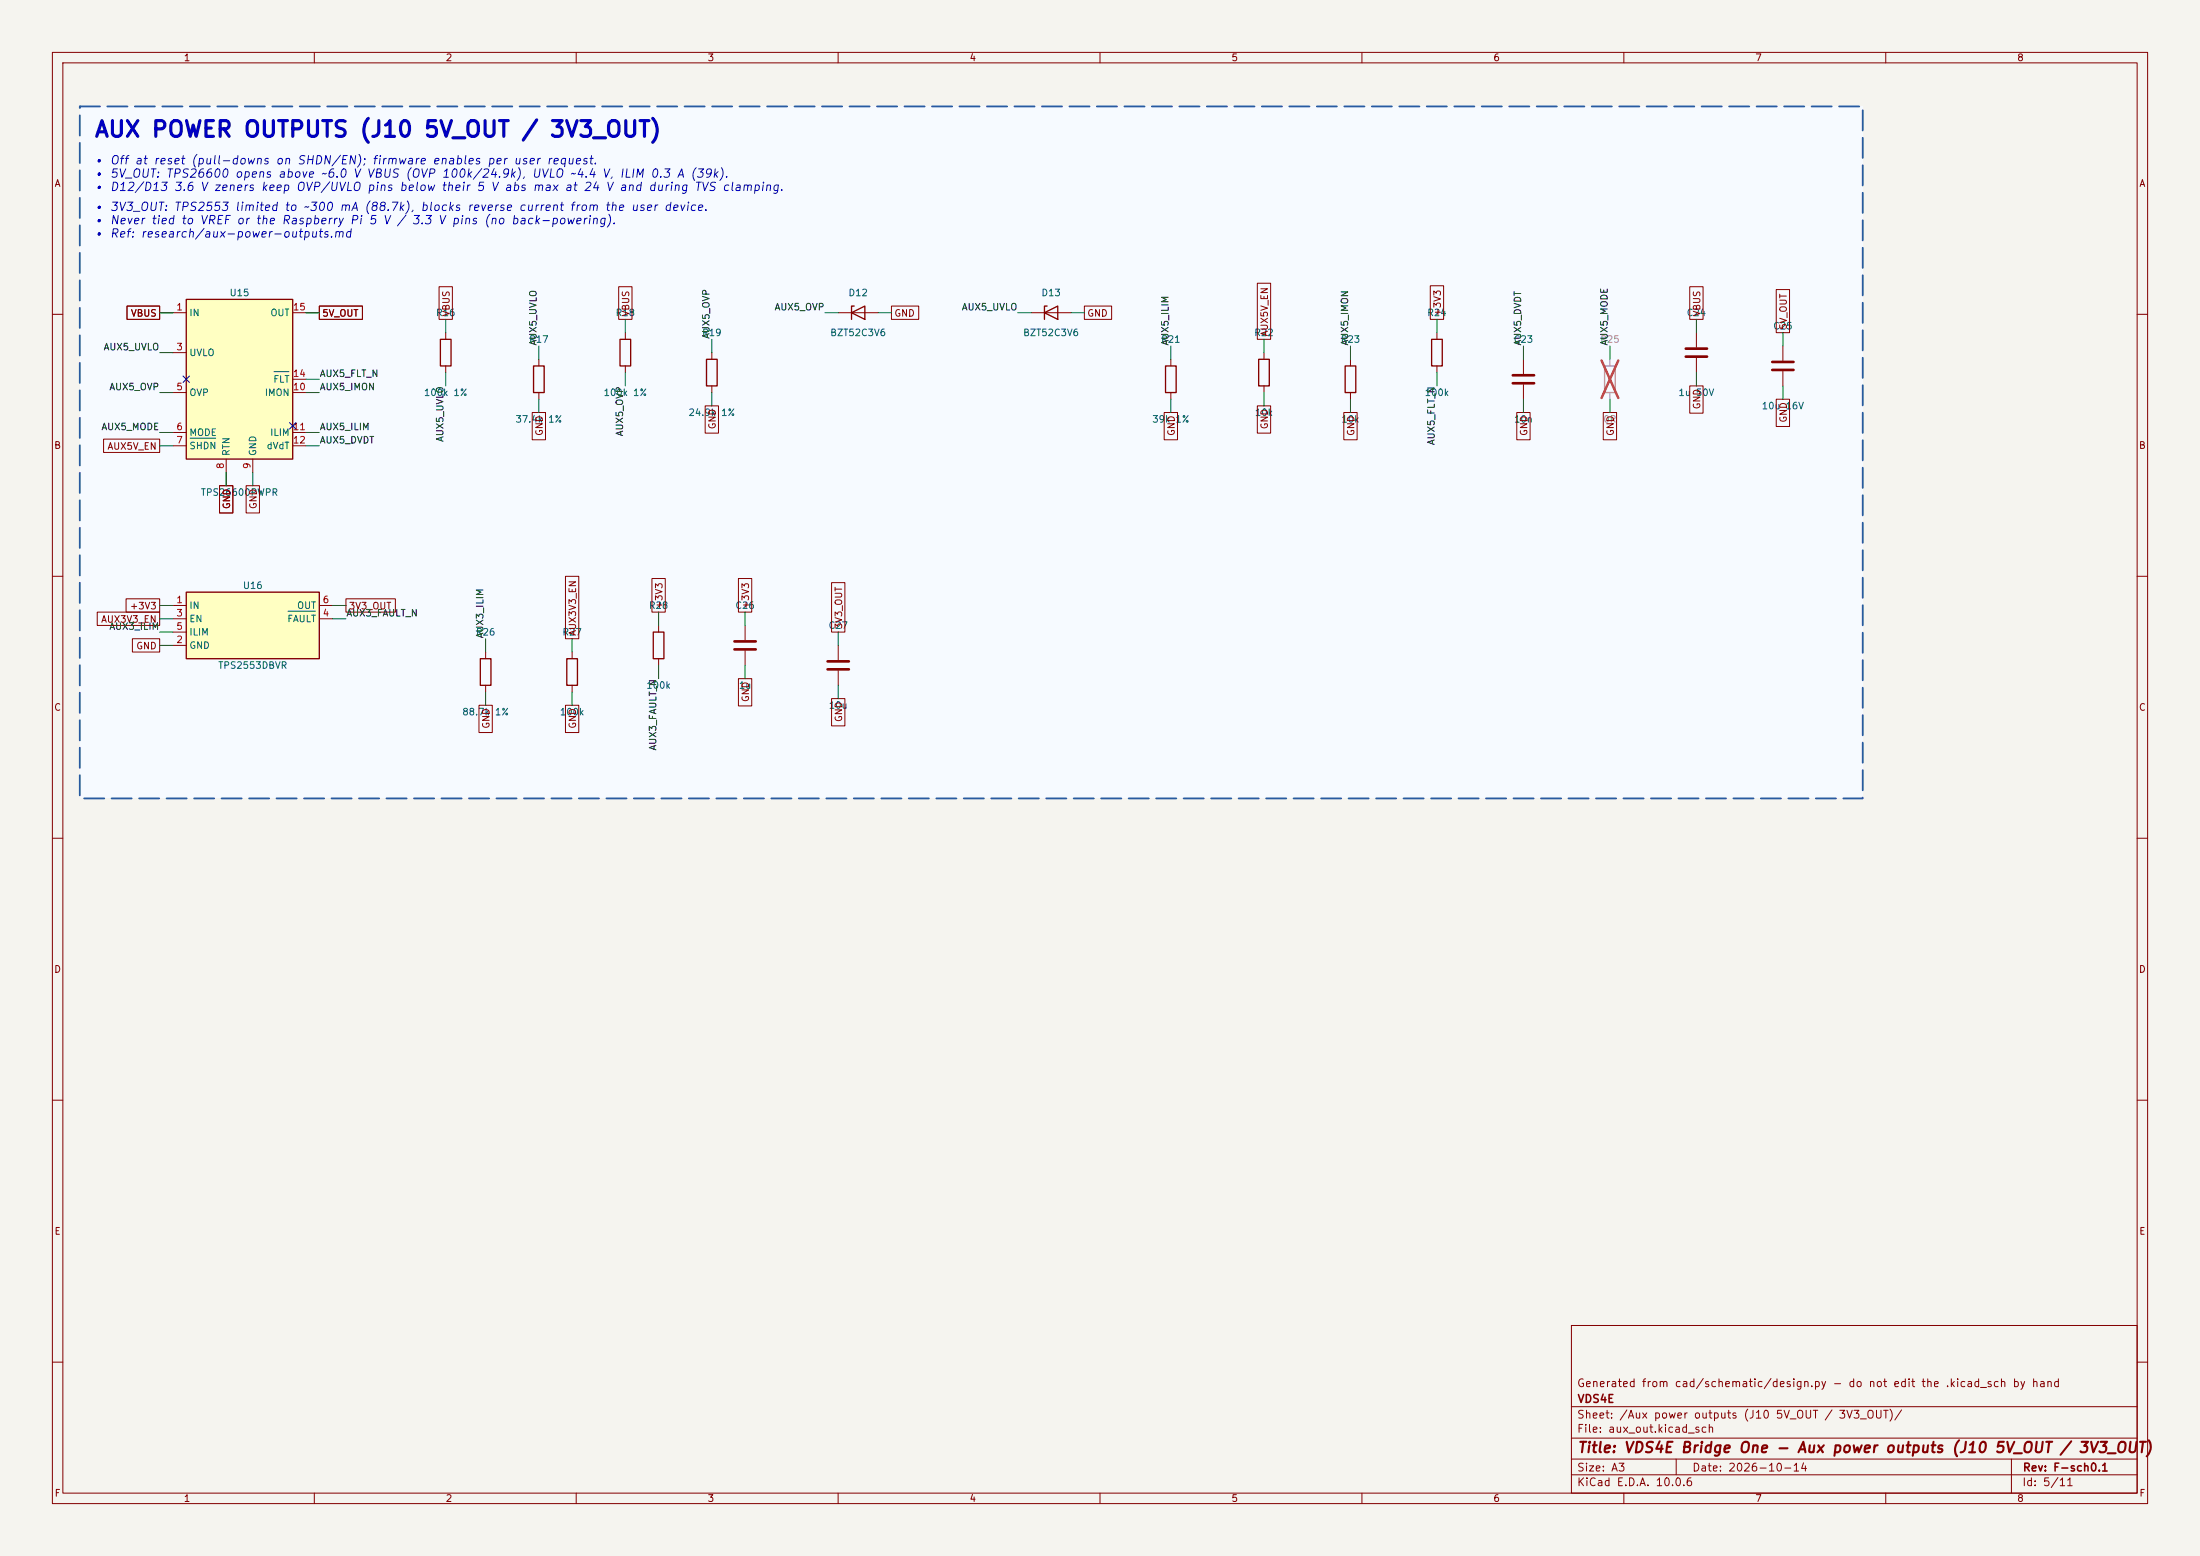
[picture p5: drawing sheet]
<svg xmlns="http://www.w3.org/2000/svg" width="420mm" height="297mm" viewBox="0 0 420 297" stroke-linecap="round" stroke-linejoin="round" font-family="sans-serif">
<path d="M0 0h420v297h-420z" fill="#f5f4ef" stroke="#f5f4ef" stroke-width=".19"/>
<g fill="none" stroke="#840000" stroke-width=".19">
<path d="M10 10h400v277h-400zM12 12h396v273h-396zM60 10v2M110 10v2M160 10v2M210 10v2M260 10v2M310 10v2M360 10v2M10 60h2M408 60h2M10 110h2"/>
<path d="M408 110h2M10 160h2M408 160h2M10 210h2M408 210h2M300 253h108v32h-108zM10 260h2M300 278.5h108M300 274.5h108M300 268.5h108M320 278.5v3M384 278.5v6.5"/>
<path d="M408 260h2M60 285v2M110 285v2M160 285v2M210 285v2M260 285v2M300 281.5h108M310 285v2M360 285v2"/>
</g>
<path d="M15.2 20.3h340.4v132.1h-340.4z" fill="#f6faff"/>
<path d="M84.1 64.8h2v5.1h-2zM101.9 69.9h2v5h-2zM222.5 69.9h2v5h-2zM240.3 68.6h2v5.1h-2zM256.8 69.9h2v5h-2zM273.3 64.8h2v5.1h-2zM91.7 125.7h2v5.1h-2zM108.2 125.7h2v5.1h-2zM124.7 120.7h2v5h-2z" fill="none" stroke="#840000" stroke-width=".25"/>
<g fill="none" stroke="#840000" stroke-width=".19">
<path d="M85.1 63.5v1.3M85.1 69.9v1.2M102.9 68.6v1.3M102.9 74.9v1.3M223.5 68.6v1.3M223.5 74.9v1.3M241.3 67.3v1.3M241.3 73.7v1.2M257.8 68.6v1.3M257.8 74.9v1.3M274.3 63.5v1.3M274.3 69.9v1.2"/>
<path d="M290.8 68.6v2.8M290.8 73.4v2.8M323.8 63.5v2.8M323.8 68.3v2.8M125.7 119.4v1.3M142.2 119.4v2.8M92.7 124.5v1.2M92.7 130.8v1.3M109.2 124.5v1.2M109.2 130.8v1.3M125.7 125.7v1.3M142.2 124.2v2.8"/>
</g>
<path d="M288.8 71.6h4.1M288.8 73.2h4.1M321.8 66.5h4.1M321.8 68.1h4.1M140.2 122.4h4.1M140.2 124h4.1" fill="none" stroke="#840000" stroke-width=".51"/>
<path d="M306.3 69.9h2.1v5h-2.1z" fill="none" stroke="#9c9b98" stroke-width=".25"/>
<path d="M307.3 68.6v1.3M307.3 74.9v1.3" fill="none" stroke="#9c9b98" stroke-width=".19"/>
<path d="M305.7 68.8l3.2 7.2M308.9 68.8l-3.2 7.2" fill="none" stroke="#e12e31" stroke-width=".46"/>
<path d="M35.6 113h25.4v12.7h-25.4z" fill="#ffffc2"/>
<path d="M118.4 64.8h2v5.1h-2zM134.9 68.6h2v5.1h-2zM35.6 113h25.4v12.7h-25.4z" fill="none" stroke="#840000" stroke-width=".25"/>
<path d="M119.4 63.5v1.3M119.4 69.9v1.2M135.9 67.3v1.3M135.9 73.7v1.2M33 115.6h2.6M33 118.1h2.6M61 115.6h2.5M61 118.1h2.5M33 123.2h2.6M33 120.7h2.6" fill="none" stroke="#840000" stroke-width=".19"/>
<path d="M55 116.7h5.2" fill="none" stroke="#006464" stroke-width=".19"/>
<path d="M35.6 57.2h20.3v30.4h-20.3z" fill="#ffffc2"/>
<path d="M35.6 57.2h20.3v30.4h-20.3zM162.6 59.7l2.5-1.3v2.6zM163.1 58.4h-.5v2.6M199.4 59.7l2.5-1.3v2.6zM199.9 58.4h-.5v2.6" fill="none" stroke="#840000" stroke-width=".25"/>
<g fill="none" stroke="#840000" stroke-width=".19">
<path d="M24.2 58.4h6.3v2.6h-6.3zM33 59.7h2.6M55.9 59.7h2.5M61 58.4h8.2v2.6h-8.2zM83.8 54.7h2.6v6.3h-2.6zM118.1 54.7h2.6v6.3h-2.6zM160 59.7h7.6M170.2 58.4h5.2v2.6h-5.2zM196.8 59.7h7.7M207 58.4h5.2v2.6h-5.2zM240 54.1h2.6v10.7h-2.6zM273 54.5h2.6v6.5h-2.6z"/>
<path d="M322.6 54.7h2.5v6.3h-2.5zM339.1 55.3h2.5v8.2h-2.5zM33 67.3h2.6M33 74.9h2.6M55.9 74.9h2.5M55.9 72.4h2.5M101.6 78.7h2.5v5.2h-2.5zM134.6 77.5h2.6v5.2h-2.6zM222.2 78.7h2.6v5.2h-2.6zM240 77.5h2.6v5.2h-2.6zM256.5 78.7h2.6v5.2h-2.6zM289.6 78.7h2.5v5.2h-2.5z"/>
<path d="M306.1 78.7h2.5v5.2h-2.5zM322.6 73.7h2.5v5.2h-2.5zM339.1 76.2h2.5v5.2h-2.5zM340.4 66v2.8M340.4 70.9v2.8M19.8 83.8h10.7v2.6h-10.7zM33 82.6h2.6M33 85.1h2.6M41.9 92.7h2.6v5.2h-2.6zM43.2 87.6v2.6M47 92.7h2.5v5.2h-2.5zM48.3 87.6v2.6"/>
<path d="M55.9 82.6h2.5M55.9 85.1h2.5M18.6 116.8h11.9v2.6h-11.9zM24.1 114.3h6.4v2.5h-6.4zM66 114.3h9.5v2.5h-9.5zM107.9 110h2.6v11.9h-2.6zM124.5 110.4h2.5v6.4h-2.5zM141 110.4h2.5v6.4h-2.5zM158.7 111.2h2.6v9.5h-2.6zM25.3 121.9h5.2v2.6h-5.2zM91.4 134.6h2.6v5.2h-2.6zM107.9 134.6h2.6v5.2h-2.6z"/>
<path d="M141 129.5h2.5v5.2h-2.5zM158.7 133.4h2.6v5.2h-2.6zM160 123.2v2.8M160 128v2.8"/>
</g>
<path d="M52.3 70.9h2.8M36.3 83.6h4.9" fill="none" stroke="#006464" stroke-width=".19"/>
<path d="M338.3 69.1h4.1M338.3 70.6h4.1M158 126.2h4.1M158 127.8h4.1" fill="none" stroke="#840000" stroke-width=".51"/>
<g fill="none" stroke="#009600" stroke-width=".19">
<path d="M30.5 59.7h2.5M58.4 59.7h2.6M157.5 59.7h2.5M167.6 59.7h2.6M194.3 59.7h2.5M204.5 59.7h2.5M30.5 67.3h2.5M30.5 74.9h2.5M58.4 72.4h2.6M58.4 74.9h2.6M85.1 61v2.5M85.1 71.1v2.6"/>
<path d="M102.9 66v2.6M102.9 76.2v2.5M119.4 61v2.5M119.4 71.1v2.6M135.9 64.8v2.5M135.9 74.9v2.6M223.5 66v2.6M223.5 76.2v2.5M241.3 64.8v2.5M241.3 74.9v2.6M257.8 66v2.6M257.8 76.2v2.5"/>
<path d="M274.3 61v2.5M274.3 71.1v2.6M290.8 66v2.6M290.8 76.2v2.5M307.3 66v2.6M307.3 76.2v2.5M323.8 61v2.5M323.8 71.1v2.6M340.4 63.5v2.5M340.4 73.7v2.5M30.5 85.1h2.5M30.5 82.6h2.5"/>
<path d="M43.2 90.2v2.5M48.3 90.2v2.5M58.4 85.1h2.6M58.4 82.6h2.6M30.5 118.1h2.5M30.5 115.6h2.5M63.5 118.1h2.5M63.5 115.6h2.5M125.7 116.8v2.6M142.2 116.8v2.6M30.5 120.7h2.5M30.5 123.2h2.5"/>
<path d="M92.7 121.9v2.6M92.7 132.1v2.5M109.2 121.9v2.6M109.2 132.1v2.5M125.7 127v2.5M142.2 127v2.5M160 120.7v2.5M160 130.8v2.6"/>
</g>
<path d="M35 71.8l1.2 1.2M36.2 71.8l-1.2 1.2M55.3 80.7l1.2 1.2M56.5 80.7l-1.2 1.2" fill="none" stroke="#000084" stroke-width=".19"/>
<path d="M15.2 20.3h340.4v132.1h-340.4z" fill="none" stroke="#285aa0" stroke-width=".35" stroke-dasharray="3.8 1.4"/>
<text font-size="3" fill="#0000c2" x="17.9" y="26.9">AUX POWER OUTPUTS (J10 5V_OUT / 3V3_OUT)</text>
<text font-size="2" fill="#840000" x="301" y="277.8">Title: VDS4E Bridge One - Aux power outputs (J10 5V_OUT / 3V3_OUT)</text>
<g font-size="1.6" fill="#0000c2">
<text x="17.7" y="31.8">• Off at reset (pull-downs on SHDN/EN); firmware enables per user request.</text>
<text x="17.7" y="34.3">• 5V_OUT: TPS26600 opens above ~6.0 V VBUS (OVP 100k/24.9k),</text>
<text x="101.4" y="34.3">UVLO ~4.4 V,</text>
<text x="118.1" y="34.3">ILIM 0.3 A (39k).</text>
<text x="17.7" y="36.9">• D12/D13 3.6 V zeners keep OVP/UVLO pins below their 5 V abs max at 24 V and during TVS clamping.</text>
<text x="17.7" y="40.7">• 3V3_OUT: TPS2553 limited to ~300 mA (88.7k),</text>
<text x="80.1" y="40.7">blocks reverse current from the user device.</text>
<text x="17.7" y="43.2">• Never tied to VREF or the Raspberry Pi 5 V / 3.3 V pins (no back-powering).</text>
<text x="17.7" y="45.8">• Ref: research/aux-power-outputs.md</text>
</g>
<g font-size="1.5" fill="#840000">
<text x="300.9" y="265.1">Generated from cad/schematic/design.py - do not edit the .kicad_sch by hand</text>
<text x="301" y="268.1">VDS4E</text>
<text x="300.9" y="273.8">File: aux_out.kicad_sch</text>
<text x="300.9" y="271.1">Sheet: /Aux power outputs (J10 5V_OUT / 3V3_OUT)/</text>
<text x="300.9" y="281.2">Size: A3</text>
<text x="322.9" y="281.2">Date: 2026-10-14</text>
<text x="386" y="281.2">Rev: F-sch0.1</text>
<text x="300.9" y="284">KiCad E.D.A. 10.0.6</text>
<text x="385.9" y="284">Id: 5/11</text>
</g>
<g font-size="1.3" fill="#840000">
<text x="35" y="12">1</text>
<text x="85" y="12">2</text>
<text x="135" y="12">3</text>
<text x="185" y="12">4</text>
<text x="235" y="12">5</text>
<text x="285" y="12">6</text>
<text x="335" y="12">7</text>
<text x="385" y="12">8</text>
<text x="10.3" y="36">A</text>
<text x="408.3" y="36">A</text>
<text x="24.9" y="60.7">VBUS</text>
<text x="61.4" y="60.7">5V_OUT</text>
<text x="86.1" y="60.5" transform="rotate(-90 86.1 60.5)">VBUS</text>
<text x="120.4" y="60.5" transform="rotate(-90 120.4 60.5)">VBUS</text>
<text x="170.6" y="60.7">GND</text>
<text x="207.5" y="60.7">GND</text>
<text x="242.4" y="64.3" transform="rotate(-90 242.4 64.3)">AUX5V_EN</text>
<text x="275.4" y="60.5" transform="rotate(-90 275.4 60.5)">+3V3</text>
<text x="324.9" y="60.5" transform="rotate(-90 324.9 60.5)">VBUS</text>
<text x="341.4" y="63.1" transform="rotate(-90 341.4 63.1)">5V_OUT</text>
<text x="103.9" y="83.3" transform="rotate(-90 103.9 83.3)">GND</text>
<text x="136.9" y="82" transform="rotate(-90 136.9 82)">GND</text>
<text x="224.6" y="83.3" transform="rotate(-90 224.6 83.3)">GND</text>
<text x="242.4" y="82" transform="rotate(-90 242.4 82)">GND</text>
<text x="258.9" y="83.3" transform="rotate(-90 258.9 83.3)">GND</text>
<text x="291.9" y="83.3" transform="rotate(-90 291.9 83.3)">GND</text>
<text x="308.4" y="83.3" transform="rotate(-90 308.4 83.3)">GND</text>
<text x="324.9" y="78.2" transform="rotate(-90 324.9 78.2)">GND</text>
<text x="341.4" y="80.8" transform="rotate(-90 341.4 80.8)">GND</text>
<text x="10.2" y="86">B</text>
<text x="20.4" y="86.1">AUX5V_EN</text>
<text x="408.2" y="86">B</text>
<text x="44.2" y="97.3" transform="rotate(-90 44.2 97.3)">GND</text>
<text x="49.3" y="97.3" transform="rotate(-90 49.3 97.3)">GND</text>
<text x="19.2" y="119.2">AUX3V3_EN</text>
<text x="24.7" y="116.6">+3V3</text>
<text x="66.5" y="116.6">3V3_OUT</text>
<text x="126.8" y="116.4" transform="rotate(-90 126.8 116.4)">+3V3</text>
<text x="143.3" y="116.4" transform="rotate(-90 143.3 116.4)">+3V3</text>
<text x="25.9" y="124.2">GND</text>
<text x="110.3" y="121.5" transform="rotate(-90 110.3 121.5)">AUX3V3_EN</text>
<text x="161.1" y="120.2" transform="rotate(-90 161.1 120.2)">3V3_OUT</text>
<text x="10.2" y="136">C</text>
<text x="143.3" y="134.1" transform="rotate(-90 143.3 134.1)">GND</text>
<text x="161.1" y="137.9" transform="rotate(-90 161.1 137.9)">GND</text>
<text x="408.2" y="136">C</text>
<text x="93.8" y="139.2" transform="rotate(-90 93.8 139.2)">GND</text>
<text x="110.3" y="139.2" transform="rotate(-90 110.3 139.2)">GND</text>
<text x="10.2" y="186">D</text>
<text x="408.2" y="186">D</text>
<text x="10.3" y="236">E</text>
<text x="408.3" y="236">E</text>
<text x="10.3" y="286">F</text>
<text x="35" y="287">1</text>
<text x="85" y="287">2</text>
<text x="135" y="287">3</text>
<text x="185" y="287">4</text>
<text x="235" y="287">5</text>
<text x="285" y="287">6</text>
<text x="335" y="287">7</text>
<text x="385" y="287">8</text>
<text x="408.3" y="286">F</text>
</g>
<g font-size="1.3" fill="#a90000">
<text x="33.6" y="59.6">1</text>
<text x="55.8" y="59.6">15</text>
<text x="33.6" y="67.2">3</text>
<text x="33.6" y="74.8">5</text>
<text x="55.8" y="74.8">10</text>
<text x="55.8" y="72.3">14</text>
<text x="33.6" y="82.4">6</text>
<text x="55.8" y="82.4">11</text>
<text x="33.6" y="85">7</text>
<text x="43" y="89.6" transform="rotate(-90 43 89.6)">8</text>
<text x="48.1" y="89.6" transform="rotate(-90 48.1 89.6)">9</text>
<text x="55.8" y="85">12</text>
<text x="33.6" y="115.4">1</text>
<text x="33.6" y="118">3</text>
<text x="61.5" y="118">4</text>
<text x="61.5" y="115.4">6</text>
<text x="33.6" y="123.1">2</text>
<text x="33.6" y="120.5">5</text>
</g>
<g font-size="1.3" fill="#006464">
<text x="43.7" y="56.8">U15</text>
<text x="161.9" y="56.8">D12</text>
<text x="198.7" y="56.8">D13</text>
<text x="36" y="60.7">IN</text>
<text x="51.5" y="60.7">OUT</text>
<text x="83.1" y="60.7">R16</text>
<text x="100.9" y="65.7">R17</text>
<text x="117.4" y="60.7">R18</text>
<text x="133.9" y="64.5">R19</text>
<text x="158.4" y="64.5">BZT52C3V6</text>
<text x="195.2" y="64.5">BZT52C3V6</text>
<text x="221.5" y="65.7">R21</text>
<text x="239.3" y="64.5">R22</text>
<text x="255.8" y="65.7">R23</text>
<text x="272.3" y="60.7">R24</text>
<text x="288.9" y="65.7">C23</text>
<text x="321.9" y="60.7">C24</text>
<text x="338.4" y="63.2">C25</text>
<text x="36" y="68.3">UVLO</text>
<text x="36" y="75.9">OVP</text>
<text x="50.4" y="75.9">IMON</text>
<text x="52.1" y="73.4">FLT</text>
<text x="80.8" y="75.9">100k 1%</text>
<text x="115.1" y="75.9">100k 1%</text>
<text x="271.9" y="75.9">100k</text>
<text x="320.3" y="75.9">1u</text>
<text x="323.6" y="75.9">50V</text>
<text x="36" y="83.5">MODE</text>
<text x="51.5" y="83.5">ILIM</text>
<text x="98.3" y="81">37.4k</text>
<text x="104.5" y="81">1%</text>
<text x="131.3" y="79.7">24.9k</text>
<text x="137.5" y="79.7">1%</text>
<text x="219.9" y="81">39k 1%</text>
<text x="239.4" y="79.7">10k</text>
<text x="256" y="81">10k</text>
<text x="288.9" y="81">10n</text>
<text x="336.2" y="78.4">10u 16V</text>
<text x="36" y="86.1">SHDN</text>
<text x="44.1" y="87.1" transform="rotate(-90 44.1 87.1)">RTN</text>
<text x="49.2" y="87.1" transform="rotate(-90 49.2 87.1)">GND</text>
<text x="50.8" y="86.1">dVdT</text>
<text x="38.2" y="94.9">TPS26600PWPR</text>
<text x="46.3" y="112.7">U16</text>
<text x="36" y="116.5">IN</text>
<text x="36" y="119.1">EN</text>
<text x="54.7" y="119.1">FAULT</text>
<text x="56.6" y="116.5">OUT</text>
<text x="123.8" y="116.5">R28</text>
<text x="140.3" y="116.5">C26</text>
<text x="36" y="124.2">GND</text>
<text x="36" y="121.6">ILIM</text>
<text x="90.7" y="121.6">R26</text>
<text x="107.2" y="121.6">R27</text>
<text x="158" y="120.3">C27</text>
<text x="41.5" y="128">TPS2553DBVR</text>
<text x="123.3" y="131.8">100k</text>
<text x="140.9" y="131.8">1u</text>
<text x="88.1" y="136.9">88.7k</text>
<text x="94.4" y="136.9">1%</text>
<text x="106.8" y="136.9">100k</text>
<text x="158.1" y="135.6">10u</text>
</g>
<g font-size="1.3" fill="#0f0f0f">
<text x="147.8" y="59.6">AUX5_OVP</text>
<text x="183.5" y="59.6">AUX5_UVLO</text>
<text x="135.8" y="64.8" transform="rotate(-90 135.8 64.8)">AUX5_OVP</text>
<text x="19.7" y="67.2">AUX5_UVLO</text>
<text x="102.7" y="66.1" transform="rotate(-90 102.7 66.1)">AUX5_UVLO</text>
<text x="223.4" y="66.1" transform="rotate(-90 223.4 66.1)">AUX5_ILIM</text>
<text x="257.7" y="66.1" transform="rotate(-90 257.7 66.1)">AUX5_IMON</text>
<text x="290.7" y="66.1" transform="rotate(-90 290.7 66.1)">AUX5_DVDT</text>
<text x="307.2" y="66.1" transform="rotate(-90 307.2 66.1)">AUX5_MODE</text>
<text x="20.8" y="74.8">AUX5_OVP</text>
<text x="60.9" y="72.3">AUX5_FLT_N</text>
<text x="60.9" y="74.8">AUX5_IMON</text>
<text x="19.2" y="82.4">AUX5_MODE</text>
<text x="60.9" y="82.4">AUX5_ILIM</text>
<text x="119.3" y="83.4" transform="rotate(-90 119.3 83.4)">AUX5_OVP</text>
<text x="60.9" y="85">AUX5_DVDT</text>
<text x="85" y="84.5" transform="rotate(-90 85 84.5)">AUX5_UVLO</text>
<text x="274.2" y="85.1" transform="rotate(-90 274.2 85.1)">AUX5_FLT_N</text>
<text x="66" y="118">AUX3_FAULT_N</text>
<text x="20.8" y="120.5">AUX3_ILIM</text>
<text x="92.6" y="121.9" transform="rotate(-90 92.6 121.9)">AUX3_ILIM</text>
<text x="125.6" y="143.4" transform="rotate(-90 125.6 143.4)">AUX3_FAULT_N</text>
</g>
<g font-size="1.3" fill="#939391">
<text x="305.4" y="65.7">R25</text>
<text x="306" y="81">0R</text>
</g>
</svg>
